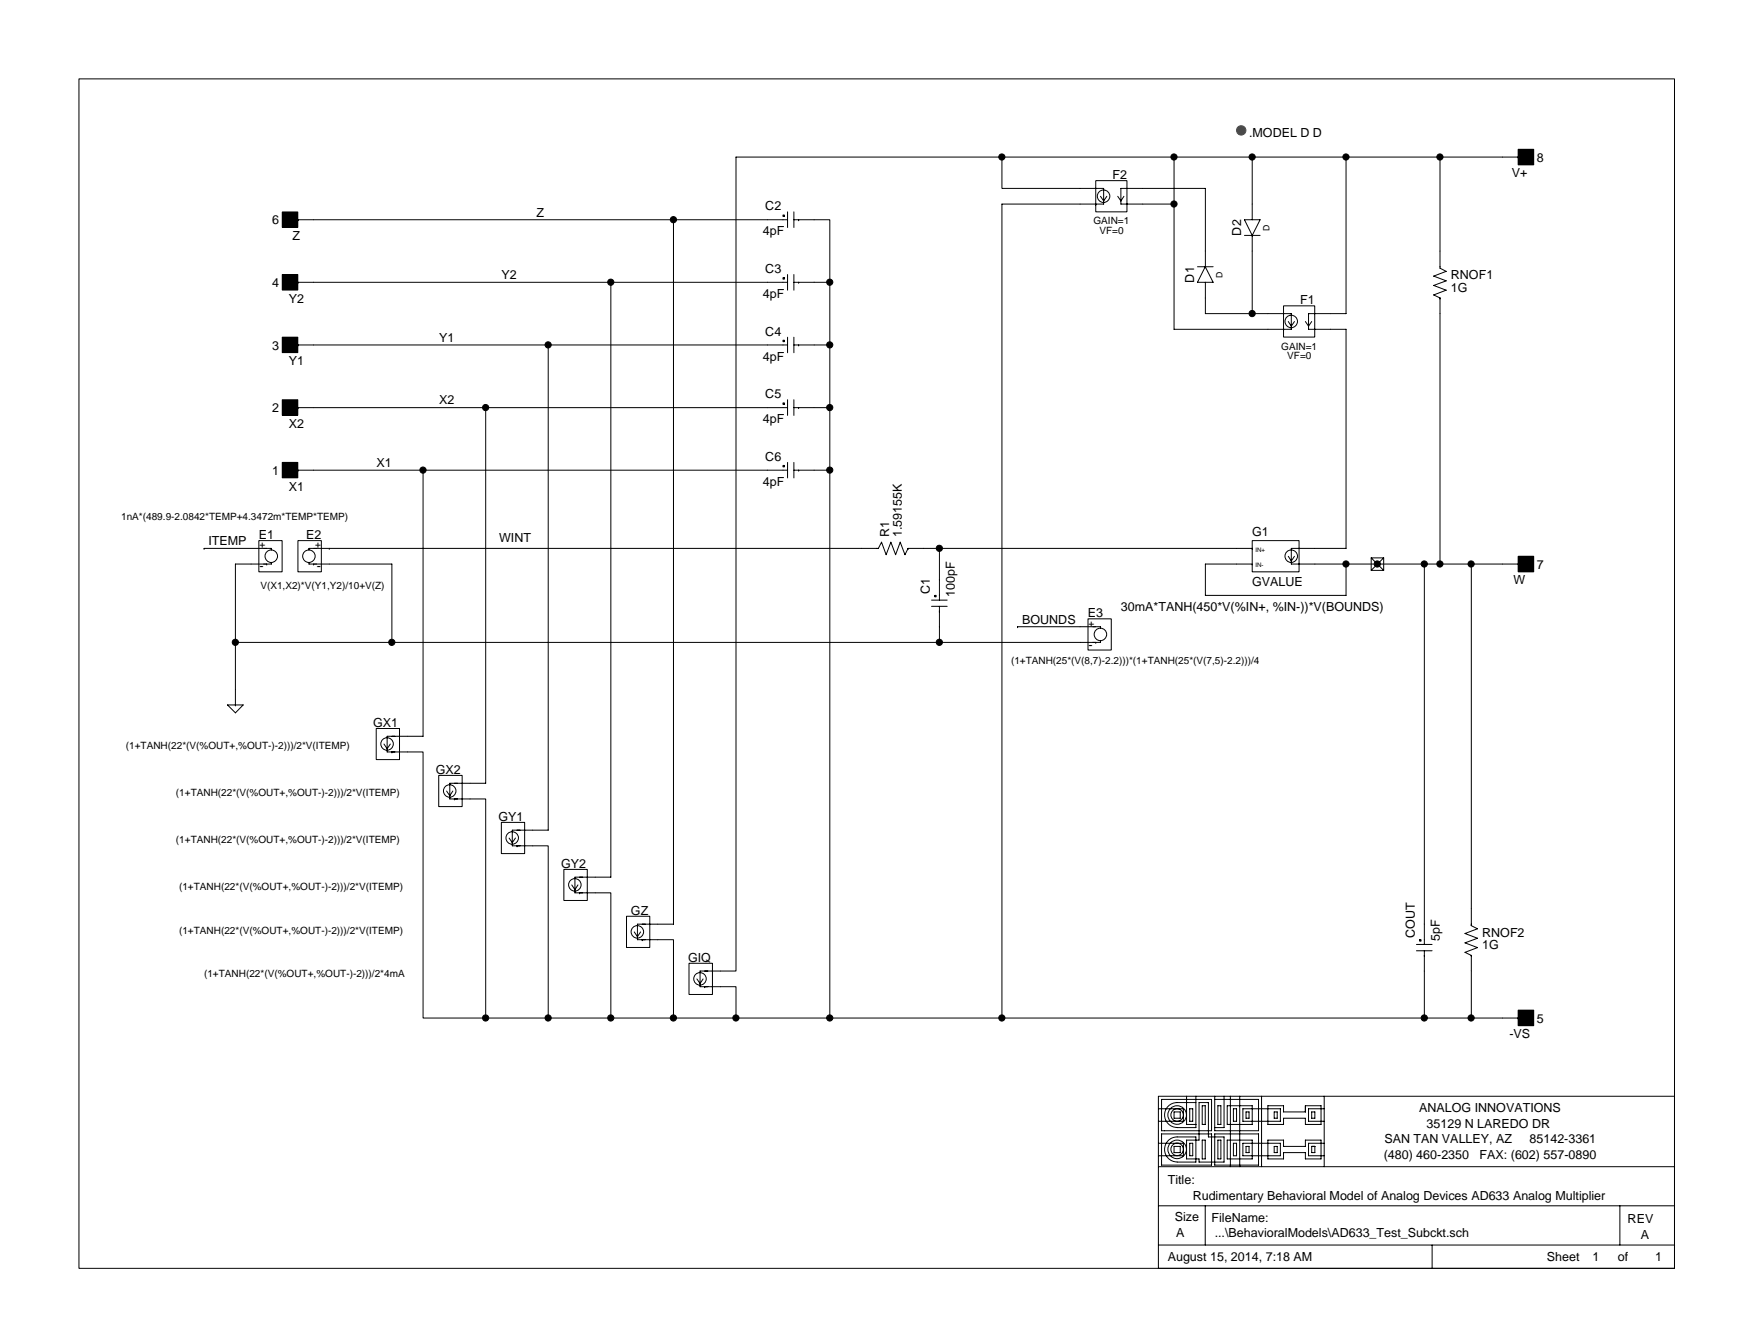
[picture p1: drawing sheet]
<svg xmlns="http://www.w3.org/2000/svg" width="279mm" height="216mm" viewBox="0 0 279 216" stroke-linecap="round" stroke-linejoin="round" font-family="sans-serif">
<g fill="none" stroke="#000" stroke-width=".16">
<path d="M12.7 12.7h256.6v191.2h-256.6zM45.4 34.1h2.5v2.5h-2.5zM47.9 35.3h.1M47.9 35.3h60.4M108.3 35.3v113.3h-5M108.3 35.3h18.4M108.3 35.3h.1M125.9 34.6h.3v.2h-.3zM126.7 34.1v2.5M127.7 35.3h5.8v10.1h-5.8M127.7 34.1v2.5M128.5 35.3h.1"/>
<path d="M161.2 25.3v5h16.3v2.5h-16.3v130.9M176.3 32.8h.1M176.3 29h5v5.1h-5zM177 31.6l.5 .7 .5-.7M179.8 31.6l.5 .7 .5-.7M188.8 25.3h-70.4v130.8h-5.1M188.8 32.8v20.1h18.9v-2.5h-6.3M188.8 25.3v7.5h-8.5v-2.5h13.6v12.6M188.8 25.3h12.6M200.2 35.3h2.5l-1.3 2.5zM200.2 37.8h2.5M201.4 37.8v12.6h-7.5v-5"/>
<path d="M201.4 25.3v10M201.4 37.8h.1M201.4 25.3h15.1M216.5 25.3v25.1h-6v2.5h6v35.3h-8.8v2.5h8.8M216.5 25.3h27.7M231.6 25.3v17.8l1 .5-2 .8 2 .7-2 .8 2 .8-2 .7 1 .5M244.2 24h2.5v2.5h-2.5zM244.2 25.3h.1M45.4 54.2h2.5v2.5h-2.5zM45.4 44.1h2.5v2.5h-2.5zM47.9 55.5h.1M47.9 45.4h.1"/>
<path d="M47.9 45.4h50.4M47.9 55.5h40.3M88.2 55.5v78h-5M88.2 55.5h38.5M88.2 55.5h.1M98.3 45.4v95.6h-5.1M98.3 45.4h28.4M98.3 45.4h.1M125.9 44.6h.3v.3h-.3zM125.9 54.7h.3v.2h-.3zM126.7 44.1v2.6M126.7 54.2v2.5"/>
<path d="M127.7 44.1v2.6M127.7 54.2v2.5M128.5 45.4h.1M128.5 55.5h.1M133.5 45.4v10.1h-5.8M133.5 55.5v10h-5.8M192.6 42.9h2.5M193.9 42.9l1.2 2.5h-2.5zM193.9 42.9h.1M206.5 52.9h.1M206.5 49.2h5v5h-5zM207.2 51.7l.5 .7 .5-.7"/>
<path d="M210 51.7l.5 .7 .5-.7M231.6 47.9h.1M231.6 47.9v42.8M45.4 74.3h2.5v2.5h-2.5zM45.4 64.3h2.5v2.5h-2.5zM47.9 75.6h.1M47.9 65.5h.1M47.9 65.5h30.2M47.9 75.6h20.2M68.1 75.6v42.8h-5.1M68.1 75.6h58.6M68.1 75.6h.1"/>
<path d="M78.1 65.5v60.4h-5M78.1 65.5h48.6M78.1 65.5h.1M125.9 64.8h.3v.2h-.3zM125.9 74.8h.3v.3h-.3zM126.7 64.3v2.5M126.7 74.3v2.5M127.7 64.3v2.5M127.7 74.3v2.5M128.5 65.5h.1M128.5 75.6h.1M133.5 65.5v10.1h-5.8"/>
<path d="M133.5 75.6v88.1M32.8 88.2h10.1M32.8 88.2h.1M41.6 86.9h3.8v5h-3.8zM42.4 88.2h1.2v.2M42.9 90.7h.1M43.6 90.4v.3h-5.7v22.6M47.9 86.9h3.8v5h-3.8zM49.7 90.4v.3h13.3v12.6M50.4 88.2h2.6M50.4 90.7h.1M50.9 88.2h-1.2v.2"/>
<path d="M53 88.2h88.3l.5-1 .7 2 .8-2 .8 2 .7-2 .8 2 .5-1M53 88.2h.1M146.1 88.2h.1M146.1 88.2h5M149.8 97.5h2.6M149.8 96.5h2.6M150.3 95.7h.3v.2h-.3zM151.1 98.2h.1M151.1 97.5v5.8h25.9v-.3M175 99.5h3.8v5h-3.8zM201.4 86.9h7.6v5h-7.6zM201.4 88.2h.1"/>
<path d="M201.4 90.7h.1M201.4 88.2h-50.3v8.3M201.4 90.7h-7.5v5h22.6v-5M207.2 89.4l.5 .8 .5-.8M216.5 90.7h12.6v61.1M220.6 89.7v2h2l-2-2h2l-2 2M222.6 89.7v2M229.1 90.7h2.5M231.6 90.7h5.1M244.2 89.4h2.5v2.5h-2.5zM244.2 90.7h-7.5l-.1 58.1 1.1 .5-2.1 .8 2.1 .7-2.1 .8 2.1 .7-2.1 .8 1 .5M36.6 113.3h2.5l-1.2 1.3z"/>
<path d="M37.9 113.3h.1M37.9 103.3h25.1M60.5 117.1h3.8v5h-3.8zM61.8 119.6l.5 .8 .5-.8M63 103.3h88.1M63.5 118.4h-1.2v2.5h5.8v42.8h10M163.7 100.8h12.6M163.7 100.8h.1M175.8 100.8h1.2v.2M176.3 103.3h.1M63 120.9h.1M70.6 124.7h3.7v5h-3.7z"/>
<path d="M71.8 127.2l.5 .7 .5-.7M73.1 128.4h.1M73.6 125.9h-1.3v2.5h5.8v35.3h10.1M80.6 132.2h3.8v5h-3.8zM81.9 134.7l.5 .8 .5-.8M83.2 136h.1M83.7 133.5h-1.3v2.5h5.8v27.7h10.1M90.7 139.8h3.8v5h-3.8zM92 142.3l.5 .7 .5-.7M93.2 143.5h.1M93.7 141h-1.2v2.5h5.8v20.2h10M100.8 147.3h3.7v5h-3.7z"/>
<path d="M102 149.8l.5 .8 .5-.8M103.3 151.1h.1M103.8 148.6h-1.3v2.5h5.8v12.6h10.1M110.8 154.9h3.8v5h-3.8zM112.1 157.4l.5 .7 .5-.7M113.3 158.6h.1M113.9 156.1h-1.3v2.5h5.8v5.1M227.8 152.8h2.6M227.8 151.8h2.6M228.3 151.1h.3v.2h-.3zM229.1 153.6h.1M229.1 152.8v10.9"/>
<path d="M236.7 153.6h.1M236.7 153.6v10.1M118.4 163.7h15.1M133.5 163.7h27.7M133.5 163.7h.1M161.2 163.7h67.9M186.3 176.2h83v27.7h-83zM186.3 178.2h4.1v2.1h-4.1M186.8 176.7h8.1v5.1h-8.1zM188.8 178.8h1v1h-1zM189.3 177.2a2 2 0 0 0-2 2 2 2 0 0 0 2 2.1M189.4 177.2h3"/>
<path d="M190.9 176.2v4.6h1.5M191.4 178.2h.5v2.1h-.5zM192.4 176.2v5.1h-3M192.9 177.2h1.5v5.6h2.5v4h-4v-.5h-2v-3h2zM193.4 177.8h.5v3h-.5zM195.4 176.2v5.6h7v-5.1h-7M195.9 177.8h.5v3h-.5zM196.9 176.2v5.1h-1.5M197.4 177.8h4v3h-4zM197.9 176.2v11.4M198.4 178.2h.5v2.1h-.5zM199.4 176.2v11.4"/>
<path d="M199.9 178.2h6.1v2.1h-6.1zM200.4 178.8h.5v1h-.5zM202.9 176.2v11.4M203.9 177.8h2.6v1h3.5v-1h2.5v3h-2.5v-1h-3.5v1h-2.6zM205 178.8h.4v1h-.4zM211 178.8h.5v1h-.5zM213 176.2v11.4M213 178.2h-2.5v2.1h2.5M229.1 163.7h15.1M244.2 162.4h2.5v2.5h-2.5zM244.2 163.7h.1M186.3 193.8h83.1"/>
<path d="M186.3 183.8h4.1v2h-4.1M186.3 187.6h83.1M186.8 182.3h8.1v5h-8.1zM188.8 184.3h1v1h-1zM189.3 182.8a2.01 2.01 0 0 0-2 2 2.01 2.01 0 0 0 2 2M189.4 182.8h3v4h-3M191.4 183.8h.5v2h-.5zM193.4 183.3h.5v3h-.5zM193.9 193.8v6.4M195.4 182.3h7v5h-7zM195.9 183.3h.5v3h-.5zM197.4 183.3h4v3h-4z"/>
<path d="M198.4 183.8h.5v2h-.5zM199.9 183.8h6.1v2h-6.1zM200.4 184.3h.5v1h-.5zM203.9 183.3h2.6v1h3.5v-1h2.5v3h-2.5v-1h-3.5v1h-2.6zM205 184.3h.4v1h-.4zM211 184.3h.5v1h-.5zM213 183.8h-2.5v2h2.5M260.6 193.8v6.4M186.3 200.2h83.1M230.4 200.2v3.7"/>
<circle cx="177.5" cy="31.5" r="1.01"/>
<circle cx="207.7" cy="51.7" r="1.01"/>
<circle cx="43.6" cy="89.4" r="1.01"/>
<circle cx="49.7" cy="89.4" r="1.01"/>
<circle cx="207.7" cy="89.4" r="1.01"/>
<circle cx="62.3" cy="119.6" r="1.01"/>
<circle cx="177" cy="102" r="1.01"/>
<circle cx="72.3" cy="127.2" r="1.01"/>
<circle cx="82.4" cy="134.7" r="1.01"/>
<circle cx="92.5" cy="142.2" r="1.01"/>
<circle cx="102.5" cy="149.8" r="1.01"/>
<circle cx="112.6" cy="157.4" r="1.01"/>
<circle cx="189.3" cy="179.2" r="1.49"/>
<circle cx="189.3" cy="179.2" r="1.01"/>
<circle cx="189.3" cy="184.8" r="1.49"/>
<circle cx="189.3" cy="184.8" r="1.01"/>
</g>
<g fill="#000">
<path d="M45.4 34.1h2.5v2.5h-2.5zM126 34.6h.2v.2h-.2zM244.2 24h2.5v2.5h-2.5zM45.4 54.2h2.5v2.5h-2.5zM45.4 44.2h2.5v2.4h-2.5zM126 44.7h.2v.2h-.2zM126 54.7h.2v.2h-.2zM45.4 74.4h2.5v2.4h-2.5zM45.4 64.3h2.5v2.5h-2.5zM126 64.8h.2v.2h-.2zM126 74.8h.2v.3h-.2zM150.4 95.7h.2v.2h-.2z"/>
<path d="M244.2 89.5h2.5v2.4h-2.5zM228.4 151.1h.2v.2h-.2zM244.2 162.4h2.5v2.5h-2.5z"/>
</g>
<circle cx="199.7" cy="21" r=".76" fill="#4c4c4c" stroke="#4c4c4c" stroke-width=".16"/>
<g fill="#000" stroke="#000" stroke-width=".16">
<circle cx="108.3" cy="35.3" r=".5"/>
<circle cx="161.1" cy="25.2" r=".5"/>
<circle cx="188.8" cy="25.2" r=".5"/>
<circle cx="188.8" cy="32.8" r=".5"/>
<circle cx="201.4" cy="25.2" r=".5"/>
<circle cx="216.5" cy="25.2" r=".5"/>
<circle cx="231.6" cy="25.2" r=".5"/>
<circle cx="88.2" cy="55.4" r=".5"/>
<circle cx="98.2" cy="45.4" r=".5"/>
<circle cx="133.5" cy="45.4" r=".5"/>
<circle cx="133.5" cy="55.4" r=".5"/>
<circle cx="201.4" cy="50.4" r=".5"/>
<circle cx="68" cy="75.6" r=".5"/>
<circle cx="78.1" cy="65.5" r=".5"/>
<circle cx="133.5" cy="75.6" r=".5"/>
<circle cx="133.5" cy="65.5" r=".5"/>
<circle cx="151.1" cy="88.1" r=".5"/>
<circle cx="216.5" cy="90.7" r=".5"/>
<circle cx="221.5" cy="90.7" r=".5"/>
<circle cx="229.1" cy="90.7" r=".5"/>
<circle cx="231.6" cy="90.7" r=".5"/>
<circle cx="236.6" cy="90.7" r=".5"/>
<circle cx="37.9" cy="103.3" r=".5"/>
<circle cx="63" cy="103.3" r=".5"/>
<circle cx="151.1" cy="103.3" r=".5"/>
<circle cx="78.1" cy="163.6" r=".5"/>
<circle cx="88.2" cy="163.6" r=".5"/>
<circle cx="98.2" cy="163.6" r=".5"/>
<circle cx="108.3" cy="163.6" r=".5"/>
<circle cx="118.4" cy="163.6" r=".5"/>
<circle cx="133.5" cy="163.6" r=".5"/>
<circle cx="161.1" cy="163.6" r=".5"/>
<circle cx="229.1" cy="163.6" r=".5"/>
<circle cx="236.6" cy="163.6" r=".5"/>
</g>
<g font-size="2">
<text x="200.9" y="22.1">.MODEL D D</text>
<text x="178.9" y="28.8">F2</text>
<text x="243.2" y="28.5">V+</text>
<text x="247.2" y="26">8</text>
<text x="86.3" y="34.8">Z</text>
<text x="123.1" y="33.8">C2</text>
<text x="43.8" y="36.1">6</text>
<text x="47.1" y="38.6">Z</text>
<text x="122.7" y="37.8">4pF</text>
<text x="199.7" y="37.9" transform="rotate(-90 199.7 37.9)">D2</text>
<text x="43.8" y="46.1">4</text>
<text x="80.7" y="44.9">Y2</text>
<text x="122.7" y="47.9">4pF</text>
<text x="123.1" y="43.9">C3</text>
<text x="192.1" y="45.4" transform="rotate(-90 192.1 45.4)">D1</text>
<text x="233.4" y="44.9">RNOF1</text>
<text x="233.4" y="46.9">1G</text>
<text x="46.5" y="48.7">Y2</text>
<text x="123.1" y="54">C4</text>
<text x="209.1" y="48.9">F1</text>
<text x="43.8" y="56.2">3</text>
<text x="46.5" y="58.7">Y1</text>
<text x="70.6" y="54.9">Y1</text>
<text x="122.7" y="58">4pF</text>
<text x="70.6" y="65">X2</text>
<text x="123.1" y="64">C5</text>
<text x="43.8" y="66.3">2</text>
<text x="46.5" y="68.8">X2</text>
<text x="122.7" y="68">4pF</text>
<text x="43.8" y="76.3">1</text>
<text x="60.6" y="75.1">X1</text>
<text x="123.1" y="74.1">C6</text>
<text x="46.5" y="78.9">X1</text>
<text x="122.7" y="78.1">4pF</text>
<text x="33.5" y="87.7">ITEMP</text>
<text x="41.6" y="86.7">E1</text>
<text x="49.3" y="86.7">E2</text>
<text x="80.3" y="87.2">WINT</text>
<text x="143" y="86.4" transform="rotate(-90 143 86.4)">R1</text>
<text x="145.1" y="86.4" transform="rotate(-90 145.1 86.4)">1.59155K</text>
<text x="201.4" y="86.1">G1</text>
<text x="41.7" y="91.7">-</text>
<text x="50.9" y="91.7">-</text>
<text x="149.6" y="95.5" transform="rotate(-90 149.6 95.5)">C1</text>
<text x="153.6" y="96" transform="rotate(-90 153.6 96)">100pF</text>
<text x="201.4" y="94.2">GVALUE</text>
<text x="243.5" y="94">W</text>
<text x="247.2" y="91.4">7</text>
<text x="164.4" y="100.2">BOUNDS</text>
<text x="175" y="99.3">E3</text>
<text x="180.3" y="98.2">30mA*TANH(450*V(%IN+, %IN-))*V(BOUNDS)</text>
<text x="175.1" y="104.3">-</text>
<text x="60" y="116.9">GX1</text>
<text x="70.1" y="124.4">GX2</text>
<text x="80.2" y="132">GY1</text>
<text x="90.3" y="139.5">GY2</text>
<text x="101.5" y="147">GZ</text>
<text x="110.7" y="154.6">GIQ</text>
<text x="227.6" y="150.8" transform="rotate(-90 227.6 150.8)">COUT</text>
<text x="231.6" y="151.3" transform="rotate(-90 231.6 151.3)">5pF</text>
<text x="238.4" y="150.6">RNOF2</text>
<text x="238.4" y="152.6">1G</text>
<text x="242.8" y="166.9">-VS</text>
<text x="247.2" y="164.4">5</text>
<text x="228.3" y="178.8">ANALOG INNOVATIONS</text>
<text x="222.7" y="183.8">SAN TAN VALLEY, AZ</text>
<text x="229.5" y="181.3">35129 N LAREDO DR</text>
<text x="246" y="183.8">85142-3361</text>
<text x="187.8" y="190.4">Title:</text>
<text x="222.6" y="186.3">(480) 460-2350</text>
<text x="238" y="186.3">FAX: (602) 557-0890</text>
<text x="189" y="196.4">Size</text>
<text x="191.9" y="192.9">Rudimentary Behavioral Model of Analog Devices AD633 Analog Multiplier</text>
<text x="194.9" y="196.4">FileName:</text>
<text x="261.8" y="196.6">REV</text>
<text x="187.8" y="202.7">August 15, 2014, 7:18 AM</text>
<text x="189.2" y="198.9">A</text>
<text x="195.4" y="198.9">...\BehavioralModels\AD633_Test_Subckt.sch</text>
<text x="248.8" y="202.7">Sheet</text>
<text x="256.2" y="202.7">1</text>
<text x="260.2" y="202.7">of</text>
<text x="263.9" y="199.1">A</text>
<text x="266.2" y="202.7">1</text>
</g>
<g font-size="1.6">
<text x="175.9" y="36.1">GAIN=1</text>
<text x="176.8" y="37.6">VF=0</text>
<text x="206.1" y="56.2">GAIN=1</text>
<text x="207.1" y="57.7">VF=0</text>
<text x="19.5" y="83.6">1nA*(489.9-2.0842*TEMP+4.3472m*TEMP*TEMP)</text>
<text x="41.7" y="88.2">+</text>
<text x="50.7" y="88.2">+</text>
<text x="41.9" y="94.7">V(X1,X2)*V(Y1,Y2)/10+V(Z)</text>
<text x="175.1" y="100.8">+</text>
<text x="162.6" y="106.8">(1+TANH(25*(V(8,7)-2.2)))*(1+TANH(25*(V(7,5)-2.2)))/4</text>
<text x="20.3" y="120.4">(1+TANH(22*(V(%OUT+,%OUT-)-2)))/2*V(ITEMP)</text>
<text x="28.3" y="127.9">(1+TANH(22*(V(%OUT+,%OUT-)-2)))/2*V(ITEMP)</text>
<text x="28.3" y="135.5">(1+TANH(22*(V(%OUT+,%OUT-)-2)))/2*V(ITEMP)</text>
<text x="28.8" y="143">(1+TANH(22*(V(%OUT+,%OUT-)-2)))/2*V(ITEMP)</text>
<text x="28.8" y="150.1">(1+TANH(22*(V(%OUT+,%OUT-)-2)))/2*V(ITEMP)</text>
<text x="32.8" y="157.1">(1+TANH(22*(V(%OUT+,%OUT-)-2)))/2*4mA</text>
</g>
<g font-size="1.4">
<text x="204.2" y="37.1" transform="rotate(-90 204.2 37.1)">D</text>
<text x="196.6" y="44.6" transform="rotate(-90 196.6 44.6)">D</text>
</g>
<g font-size="1">
<text x="201.9" y="88.7">IN+</text>
<text x="201.9" y="91.2">IN-</text>
</g>
</svg>
